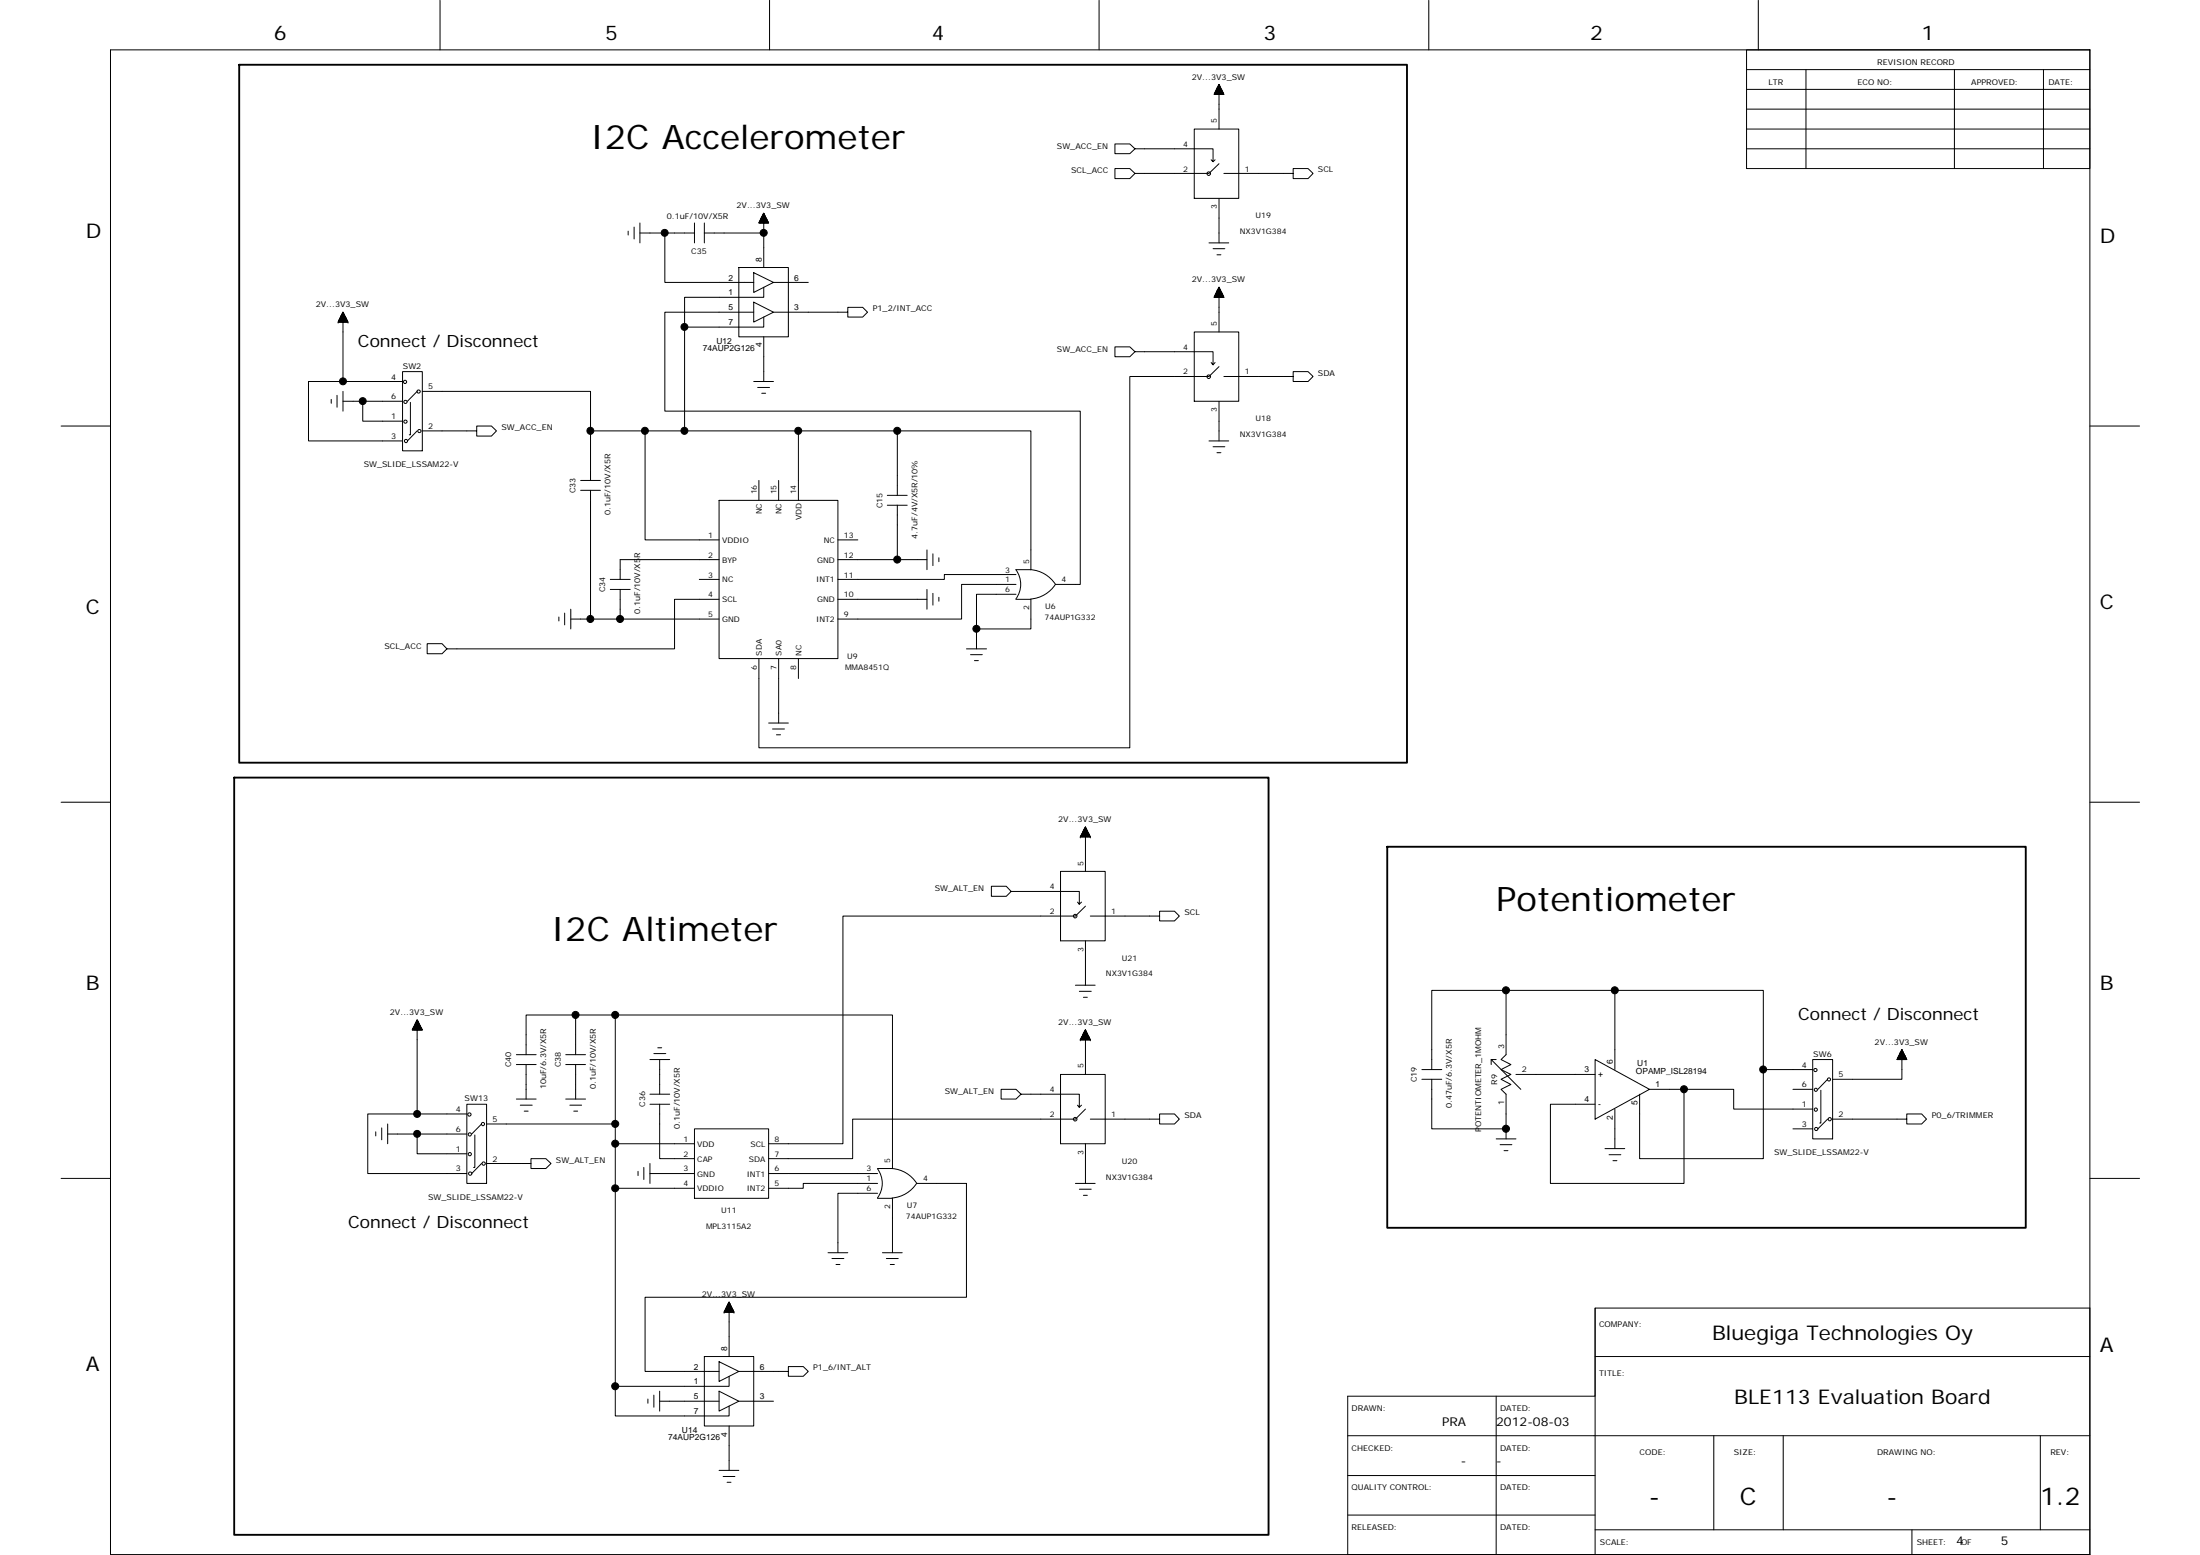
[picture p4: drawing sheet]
<svg xmlns="http://www.w3.org/2000/svg" width="297mm" height="210mm" viewBox="0 0 297 210" stroke-linecap="round" stroke-linejoin="round" font-family="sans-serif">
<g fill="none" stroke="#000" stroke-width=".14">
<path d="M14.9 6.7h267.3v203.1h-267.3zM59.4 0v6.7M103.9 0v6.7M148.4 0v6.7M161.2 17.4h6.1v9.4h-6.1zM164 12.7h1.2M164 12.7h.1M164 12.6h1.2M164 12.6v.1M164 12.6h1.1M164.1 12.5h1M164.1 12.4v.3"/>
<path d="M164.1 12.4h1M164.1 12.7v-.4h1v.4M164.2 12.3h.8v.4M164.2 12.2h.8M164.2 12.1h.7v.6M164.3 12v.7M164.3 12h.6M164.3 12h.5v.7M164.3 11.9v.8M164.3 11.9h.5M164.4 11.9h.4v.8M164.4 11.8v.9"/>
<path d="M164.4 11.8h.4M164.4 11.8h.3M164.4 11.7v1M164.5 11.7h.2v1M164.5 11.6v1.1M164.5 11.6h.2M164.5 11.5v1.2M164.5 11.5h.1M164.6 11.5h.1M164.6 12.7v-1.3l.6 1.3h-1.3l.7-1.3v6M164.6 11.4h.1M164.6 11.5v1.2"/>
<path d="M164.7 11.6v1.1M164.9 12.1h-.7v.6M165 12.1v.6M165 12.2h-.8v.5M165.1 12.5v.2M165.2 12.6v.1M165.2 12.7h.1M192.9 0v6.7M235.8 6.7h46.4v16.1h-46.4zM235.8 14.7h46.4M235.8 9.4h46.4M235.8 12.1h46.4"/>
<path d="M235.8 17.4h46.4M237.4 0v6.7M243.8 9.4v13.4M263.9 9.4v13.4M275.9 9.4v13.4M84.8 31.2v.5M85.6 30.6v1.7M86.4 31.5h3.4v6.6h12M86.4 30.1v2.7M89.8 31.5h4M93.8 30.1v2.7M95.1 30.1v2.7"/>
<path d="M99.8 36.1h6.6v9.4h-6.6zM101.8 36.8l2.6 1.3-2.6 1.4zM102.5 30v.1M102.5 30.1h1.3M102.5 30h1.2M102.5 29.9v.2M102.5 29.9h1.2M102.6 29.8v.3M102.6 29.9h1M102.6 29.8h1M102.7 29.6v.5M102.7 29.7h.8"/>
<path d="M102.7 29.6h.8M102.7 29.5h.8M102.8 29.4v.7M102.8 29.4h.6v.7M102.8 29.4h.6M102.8 29.3v.8M102.8 29.3h.6v.8M102.9 29.3h.5M102.9 29.2v.9M102.9 29.2h.4M103 29v1.1M103 29.1h.3"/>
<path d="M103 29.1h.2M103 28.9v1.2M103 29h.2M103.1 28.8v1.3M103.1 28.9h.1M103.1 28.9l.1 1.2M103.1 28.8h.1M103.1 28.8l.7 1.3h-1.3l.6-1.3v2.7M103.1 38.8v1.3h-10.7v18.1M103.1 31.5v4.6M103.1 31.5h-8M103.2 29v1.1"/>
<path d="M103.3 29.1v1M103.3 29.2v.9M103.4 29.5h-.6l-.1 .6M103.5 29.5v.6M103.5 29.6v.5M103.6 29.7h-.9l-.1 .4M103.6 29.7v.4M103.6 29.8v.3M103.7 30v.1M103.8 30.1h.1M109.1 38.1h-4.7M153.2 20.1l-.7-.7h-2v1.3h2l.7-.6h10.6v1.7l-.1-.1"/>
<path d="M163.2 32.8h2.7M163.5 21.6l.3 .2 .3-.2M163.8 33.6h1.6M164 40v.1M164 40h1.2v.1M164 39.9h1.1M164.1 39.8v.3M164.1 39.9h1v.2M164.1 39.8h1M164.1 39.7v.4M164.1 39.8h1v.3M164.1 39.7h1"/>
<path d="M164.2 39.6v.5M164.2 39.6h.8v.5M164.2 39.6h.8M164.2 39.5h.7M164.3 39.4v.7M164.3 39.5h.6v.6M164.3 39.4h.6M164.3 34.4h.5M164.3 39.3v.8M164.3 39.3h.5v.8M164.3 39.3h.5M164.4 39.2v.9"/>
<path d="M164.4 39.2h.4v.9M164.4 39.2h.4M164.4 39.1h.3v1M164.5 39v1.1M164.5 39h.2v1.1M164.5 39h.2M164.5 38.9h.1v1.2M164.6 38.8v1.3M164.6 38.8h.1M164.6 38.8l.6 1.3h-1.3l.7-1.3v6M164.6 22.1l-1.4 1.3h-10l-.7 .7h-2v-1.3h2l.7 .6M164.6 26.8v6"/>
<path d="M164.6 38.9l-.1 1.2M164.7 39.1h-.3v1M174.6 23.4v.7h2l.7-.7-.7-.6h-2v.6h-9.4M235.8 20.1h46.4M8.3 57.5h6.6M44.7 53.9v.5M45.5 53.4v1.6M45.7 43.5h.1M45.7 43.5h1.2M45.7 43.3v.2M45.7 43.4h1.2M45.7 43.3h1.2v.2"/>
<path d="M45.8 43.3h1.1v.2M45.8 43.1v.4M45.8 43.2h1v.3M45.8 43.1h1M45.9 43.1h.9M45.9 42.9v.6M45.9 43h.8M45.9 42.9h.8M46 42.8v.7M46 42.8h.7v.7M46 42.8h.6M46 42.7v.8"/>
<path d="M46 42.7h.6M46.1 42.6v.9M46.1 42.7h.4M46.1 42.6h.4M46.1 42.5v1M46.1 42.5h.4v1M46.2 42.5h.3M46.2 42.3v1.2M46.2 42.4h.2M46.2 42.2v1.3M46.2 42.3h.2M46.3 42.3h.1"/>
<path d="M46.3 42.1v1.4M46.3 42.2l.1 1.3M46.3 42.2h.1M46.3 42.1l.7 1.4h-1.3l.6-1.4v9.4h-4.6v8h12.7M46.3 54.2h2.7v2.7h5.4M46.3 52.8v2.7M46.4 42.3v1.2M46.4 42.4v1.1M46.5 42.6v.9M46.6 42.7v.8M46.7 42.9v.6M46.8 43h-.9v.5"/>
<path d="M46.8 43.1v.4M46.9 43.2h-1.1v.3M47 43.5h.1M54.4 50.2h2.6v10.7h-2.6zM54.4 54.2h-5.4M54.4 51.5h-8.1M54.5 51.4h.3v.3l-.1 .1-.2-.1zM54.6 54.1h.3l.1 .2-.1 .1h-.3zM54.6 56.8h.3l.1 .1-.1 .2h-.3zM54.7 59.4h.3v.3l-.2 .1-.1-.1zM55.4 54.3v4.4h-.1M56.3 52.8l-1.3 1.4"/>
<path d="M56.3 58.2l-1.3 1.3M56.4 52.7h.3v.2v.1h-.3zM56.5 58h.3l.1 .2-.1 .1h-.3zM57 52.8h22.7v5.4M64.4 58.2v.7h2l.6-.7-.6-.7h-2v.7h-7.4M79.7 58.2h41.5M79.7 58.2v6.7M87.1 58.2v14.7h10M101.8 51.5h2.6M101.8 40.8l2.6 1.3-2.6 1.4zM101.8 42.1h-12v13.4h56.1v23.4h-3.4M102.3 52.3h1.6"/>
<path d="M102.8 53.1h.6M103.1 45.5v6M103.1 42.8v1.4h-10.7M107.8 58.2v9.3M114.5 42.1v.7h2l.6-.7-.6-.6h-2v.6h-10.1M121.2 58.2h18v18.7h-2M121.2 58.2v8.7M153.2 47.5l-.7-.7h-2v1.4h2l.7-.7h10.6v1.7l-.1-.1M161.2 44.8h6.1v9.4h-6.1zM163.2 59.5h2.7M163.5 48.9l.3 .3 .3-.3M164 40l-.1 .1h1.3"/>
<path d="M164 40.1h1.2M164 40h1.2M164.2 40.1v-.6h.8v.6M164.6 49.5l-1.4 1.3h-10.7v50.1h-50v-12M164.6 54.2v5.3M174.6 50.8v.7h2l.7-.7-.7-.6h-2v.6h-9.4M282.2 57.5h6.7M78.4 66.2h2.7M78.4 64.9h2.7M79.7 66.2v17.4h-2.6M82.4 78.2h2.7M82.4 79.6h2.7"/>
<path d="M83.7 79.6v4h-4M94.4 78.2h2.7M97.1 67.5h16v21.4h-16zM97.1 75.5h-13.4v2.7M102.5 64.9v2.6M105.1 64.9v2.6M113.1 72.9h2.7M119.8 68.2h2.7M119.8 66.9h2.7M121.2 68.2v7.3h4M121.2 75.5h-8.1M125.2 74.2v2.7"/>
<path d="M125.2 79.6v2.6M126 74.8v1.5M126.8 75.3v.5M137.2 76.9a3.3 3.3 0 0 1 0 4M137.2 77.6h-9.7v.6h-14.4M137.2 78.9h-7.4v4.7h-16.7M139.2 76.9a4.4 4.4 0 0 1 3.3 2M142.5 78.9a4.4 4.4 0 0 1-3.3 2M163.8 60.3h1.6M164.3 61.1h.5M75.5 83.3v.5M76.2 82.8v1.5"/>
<path d="M77.1 82.2v2.7M83.7 83.6h13.4M97.1 80.9h-6v6.7h-30.8l-.6 .6h-2v-1.3h2l.6 .7M103.8 97.6h2.6M104.3 98.4h1.6M104.8 99.2h.6M105.1 88.9v8.7M107.8 88.9v2.7M113.1 80.9h12.1M126 80.1v1.6M126.8 80.6v.6M130.5 87.6h2.7"/>
<path d="M131 88.4h1.6M131.6 89.2h.5M137.2 80.9h2v4h-7.4v2.7M137.2 80.2h-5.4v4.7M8.3 108.3h6.6M143.2 117.6h6v9.4h-6zM145.9 113h.1M145.9 112.9h1.3M145.9 112.8v.2M145.9 112.9h1.3v.1M145.9 112.8h1.2M146 112.7v.3"/>
<path d="M146 112.8h1.1M146 112.7h1.1M146.1 112.5v.5M146.1 112.5h.9v.5M146.1 112.5h.9M146.2 112.4v.6M146.2 112.5h.7M146.2 112.4h.7M146.2 112.3v.7M146.2 112.3h.7M146.2 112.2v.8M146.2 112.2h.6v.8"/>
<path d="M146.3 112.2h.5M146.3 112v1M146.3 112.1h.5v.9M146.3 112.1h.4M146.3 112h.4v1M146.4 111.8v1.2M146.4 111.9h.3v1.1M146.4 111.9h.3M146.4 111.7v1.3M146.4 111.8h.2M146.5 111.8h.1M146.5 111.6v1.4"/>
<path d="M146.5 111.7h.1M146.6 111.7h.1M146.6 111.6l.6 1.4h-1.3l.7-1.4v6M146.6 111.7v1.3M146.6 111.8v1.2M146.7 112h-.3l-.1 1M146.9 112.3v.7M146.9 112.4v.6M147 112.6h-.9l-.1 .4M147.1 112.6v.4M147.1 112.8v.2M147.2 113h.1"/>
<path d="M282.2 108.3h6.7M55.7 138.9v.1M55.7 139h1.3h-1.3M55.7 138.9h1.3M55.7 138.8v.2M55.7 138.9h1.2v.1M55.8 138.8h1.1M55.8 138.7v.3M55.8 138.8h1.1v.2M55.8 138.7h1M55.9 139v-.4h.9v.4M55.9 138.6h.9"/>
<path d="M55.9 139v-.5h.9v.5M55.9 138.5h.8M56 138.4h.7v.6M56 138.3h.7v.7M56.1 138.2v.8M56.1 138.2h.5v.8M56.1 138.2h.5M56.1 138v1M56.1 138.1h.5v.9M56.2 138h.3M56.2 137.9v1.1M56.2 138h.3v1"/>
<path d="M56.2 137.9h.3M56.2 137.9h.2v1.1M56.3 137.9h.1M56.3 137.8v1.2M56.3 137.8h.1v1.2M56.3 137.8h.1M56.3 137.7v1.3M56.3 137.7h.1M56.3 137.7l.7 1.3h-1.3l.6-1.3v12.7h-6.6v8h13.3M56.6 138.3h-.6v.7M56.7 138.4h-.7v.6M77.7 137h5.4"/>
<path d="M77.7 137h-6.7v5.4M77.7 137v5.4M83.1 137h37.4v20.7h-2M83.1 137v23.4M136.5 120.3l-.6-.7h-2v1.4h2l.6-.7h9.2v1.7l-.1-.1M145.2 133h2.7M145.5 121.8l.2 .2 .3-.2M145.7 133.8h1.6M146.1 140h.9M146.1 139.9v.5M146.1 139.9h.9v.5M146.1 139.9h.9"/>
<path d="M146.2 139.8h.7M146.2 139.7v.7M146.2 139.7h.7v.7M146.2 139.7h.7M146.2 139.6v.8M146.2 139.6h.6v.8M146.3 134.6h.5M146.3 139.6h.5M146.3 139.4v1M146.3 139.5h.5v.9M146.3 139.4h.4M146.3 139.4h.4v1"/>
<path d="M146.4 139.3v1.1M146.4 139.3h.3v1.1M146.4 139.3h.3M146.4 139.1v1.3M146.4 139.2h.2v1.2M146.5 139.1h.1M146.5 139v1.4M146.5 139.1l.1 1.3M146.6 139l.6 1.4h-1.3l.7-1.4v6M146.6 139h.1M146.6 122.3l-1.4 1.4h-31.4v30.7h-10M146.6 127v6"/>
<path d="M146.7 139.3h-.4v1.1M147.2 123.7h9.4v-.7h2l.6 .7-.6 .6h-2v-.6M203.3 133.7v8.7l-.6 .6 1.3 .7-1.3 .7 1.3 .6-1.3 .7 1.3 .7-1.3 .6 .6 .7v6M218 133.7h-24.7v10.7M8.3 159.1h6.6M50.7 152.8v.5M51.5 152.3v1.6M52.3 151.7v2.7M52.3 153.1h4v2.6h6.7M56.3 153.1h6.7M56.3 150.4h6.7M63 149.1h2.7v10.6h-2.7z"/>
<path d="M63.3 153h.3v.3l-.2 .1-.1-.1zM63.3 155.6h.3v.4h-.2h-.1zM64.1 153.2v4.4h-.2M65 151.7l-1.3 1.4M65 157.1l-1.3 1.3M65.1 151.6h.3v.3l-.2 .1-.1-.1zM65.7 157.1h6v-.7h2l.7 .7-.7 .6h-2v-.6M69.7 148.4h2.7M69.7 143.7h2.7M69.7 142.4h2.7M70.2 149.2h1.7M70.8 150h.5"/>
<path d="M71 143.7v4.7M76.4 148.4h2.7M76.4 143.7h2.7M76.4 142.4h2.7M76.9 149.2h1.6M77.5 150h.5M77.7 143.7v4.7M83.1 154.4h10.7M83.1 151.7h-17.4M86.1 158.1v.6M86.9 157.6v1.6M87.8 143h2.6"/>
<path d="M87.8 157.1v2.6M87.8 158.4h6M87.8 149.1h2.6M87.8 147.7h2.6M88.3 142.2h1.6M88.8 141.4h.5M89.1 143v4.7M89.1 149.1v7.3h4.7M93.8 152.4h10v9.4h-10zM103.8 158.4h14.7M118.5 157.8a3.3 3.3 0 0 1 0 3.9M118.5 159.7h-10v.7h-4.7"/>
<path d="M120.4 157.7a4.3 4.3 0 0 1 3.4 2M123.8 159.7a4.3 4.3 0 0 1-3.4 2M123.8 159.7h6.7v15.4h-43.4v10h10M137.9 147.7l-.7-.7h-2v1.4h2l.7-.7h7.8v1.8l-.1-.2M143.2 145h6v9.4h-6zM145.2 159.7h2.7M145.5 149.2l.2 .3 .3-.3M145.9 140.4h1.3M145.9 140.4h.1M145.9 140.3h1.3M145.9 140.3h1.3v.1M145.9 140.2v.2"/>
<path d="M145.9 140.2h1.2M146 140.1v.3M146 140.1h1.1v.3M146 140.1h1.1M146 140v.4M146 140h1.1v.4M146.2 140.4v-.6h.7v.6M146.6 149.7l-1.4 1.4h-30.1v5.3h-11.3M146.6 154.4v5.3M147.2 140.4h.1M147.2 151.1h9.4v-.7h2l.6 .7-.6 .6h-2v-.6M192 145.7h2.7"/>
<path d="M192 144.4h2.7M193.3 145.7v6.7h10M201.3 143v.7M202 153.7h2.7M202 143h-.7l4 4M202.5 154.5h1.6M203.1 155.3h.5M215.4 143l7.3 4-7.3 4.1zM215.4 145h-10.7M216.7 155h2.7M217.3 155.9h1.5M217.8 156.7h.5"/>
<path d="M218 144.4v-10.7h20.1v10.7M218 149.7v5.3M222.7 147h4.7v12.7h-18.1v-10.6h6.1M227.4 147h6.7v2.7h10.6M242.1 147h2.6M242.1 152.4h2.6M244.7 143h2.7v10.7h-2.7zM244.7 144.4h-6.6v12h-16.7v-8.7M245 144.3h.3v.1v.2h-.3zM245 149.6h.3v.3l-.1 .1-.2-.1zM245.1 152.2h.3v.2v.1h-.3zM245.8 147.2v4.4h-.1"/>
<path d="M246.8 145.7l-1.4 1.3M246.8 151.1l-1.4 1.3M246.9 150.9h.3v.3l-.1 .1-.2-.1zM247.4 151.1h10v-.7h2.1l.6 .7-.6 .6h-2.1v-.6M256.1 143h1.3M256.2 143h1.2M256.2 142.9h1.2v.1M256.3 142.7v.3M256.3 142.7h1v.3M256.3 142.7h1M256.3 142.6v.4M256.3 142.6h1v.4"/>
<path d="M256.3 142.6h1M256.4 142.5v.5M256.4 142.6h.8v.4M256.4 142.5h.8M256.4 143v-.5h.8v.5M256.4 142.4h.8M256.5 142.3v.7M256.5 142.3h.6v.7M256.5 142.3h.6M256.5 142.2v.8M256.5 142.2h.5v.8M256.5 142.2h.5"/>
<path d="M256.6 142.1v.9M256.6 142.1h.4v.9M256.6 142.1h.4M256.6 142v1M256.6 142h.3v1M256.7 142h.2M256.7 141.9v1.1M256.7 141.9h.2v1.1M256.7 141.9h.2M256.7 141.7v1.3M256.7 141.8h.2v1.2M256.8 141.7h.1"/>
<path d="M256.8 141.7v1.3M256.8 141.7l.6 1.3h-1.3l.7-1.3v4h-9.4M257.4 142.8h-1.2v.2M257.4 142.9h-1.2v.1M282.2 159.1h6.7M83.1 160.4h10.7M83.1 160.4v26.7h15.3v-1.3M97.8 177.1h.1M97.8 177.1h1.3M97.8 177v.1M97.8 177h1.3v.1M97.9 177h1.1"/>
<path d="M97.9 176.9v.2M97.9 176.9h1.1M97.9 176.8v.3M97.9 176.8h1.1M98 176.8h.9l.1 .3M98 176.7v.4M98 176.7h.9v.4M98 176.7h.9M98 176.6h.8M98.1 176.5h.7M98.1 176.4h.6v.7M98.2 176.2v.9"/>
<path d="M98.2 176.3h.5v.8M98.2 176.2h.5M98.2 176.1v1M98.2 176.2h.4M98.3 176.1h.3M98.3 176v1.1M98.3 176h.2M98.4 175.9v1.2M98.4 176h.1M98.4 175.9h.1M98.4 177.1v-1.3l.7 1.3h-1.3l.6-1.3v7.3M98.4 175.8h.1"/>
<path d="M98.5 175.8v1.3M98.5 175.9v1.2M98.6 176v1.1M98.6 176.1v1M98.7 176.3h-.5l-.1 .8M98.7 176.4h-.6v.7M98.8 176.5v.6M98.8 176.5h-.7l-.1 .6M98.8 176.6v.5M99 176.9v.2M99.1 177.1h.1M111.8 169.1h2.7"/>
<path d="M112.3 169.9h1.6M112.9 170.7h.5M118.5 161.8h2v7.3M118.5 161.1h-5.4v8M119.1 169.1h2.7M119.7 169.9h1.6M120.2 170.7h.6M145.7 160.5h1.6M146.3 161.4h.5M215.4 176.6v33.2M282.2 176.6h-66.8v11.9h-33.4v21.3M83.1 187.1v4h15.3v-1.3"/>
<path d="M87.5 188.8v.6M88.3 188.3v1.6M89.1 187.8v2.7M95.1 183.1h6.7v9.4h-6.7zM97.1 198.5h2.7M97.1 183.8l2.7 1.3-2.7 1.4zM97.1 187.8l2.7 1.3-2.7 1.4zM97.1 189.1h-8M97.6 199.3h1.6M98.4 192.5v6M99.8 185.1h6.6v-.6h2.1l.6 .6-.6 .7h-2.1v-.7M99.8 189.1h4.6"/>
<path d="M182 193.8h100.2M182 199.2h33.4M202 188.5v21.3M215.4 183.1h66.8M231.4 193.8v12.7M240.8 193.8v12.7M275.5 193.8v12.7M98.2 200.1h.5M182 204.5h33.4M215.4 206.5h66.8M258.1 206.5v3.3"/>
<circle cx="163.2" cy="23.4" r=".24"/>
<circle cx="163.2" cy="50.9" r=".24"/>
<circle cx="145.2" cy="123.7" r=".24"/>
<circle cx="63.4" cy="150.4" r=".22"/>
<circle cx="63.5" cy="158.4" r=".22"/>
<circle cx="65.3" cy="157.1" r=".22"/>
<circle cx="145.2" cy="151.1" r=".24"/>
<circle cx="245.2" cy="147.1" r=".21"/>
<circle cx="246.9" cy="145.7" r=".21"/>
</g>
<path d="M32.3 8.7h157.7v94.3h-157.7zM31.6 105h139.7v102.2h-139.7zM187.3 114.3h86.2v51.4h-86.2z" fill="none" stroke="#000" stroke-width=".25"/>
<g fill="#000" stroke="#000" stroke-width=".14">
<circle cx="89.7" cy="31.4" r=".47"/>
<circle cx="103.1" cy="31.4" r=".47"/>
<circle cx="46.3" cy="51.5" r=".47"/>
<circle cx="49" cy="54.1" r=".47"/>
<circle cx="79.7" cy="58.2" r=".47"/>
<circle cx="87.1" cy="58.2" r=".47"/>
<circle cx="92.4" cy="58.2" r=".47"/>
<circle cx="92.4" cy="44.1" r=".47"/>
<circle cx="107.8" cy="58.2" r=".47"/>
<circle cx="121.1" cy="58.2" r=".48"/>
<circle cx="121.1" cy="75.5" r=".48"/>
<circle cx="79.7" cy="83.6" r=".47"/>
<circle cx="83.7" cy="83.6" r=".48"/>
<circle cx="131.8" cy="84.9" r=".47"/>
<circle cx="77.7" cy="137" r=".48"/>
<circle cx="83.1" cy="137" r=".48"/>
<circle cx="203.3" cy="133.7" r=".48"/>
<circle cx="218" cy="133.7" r=".48"/>
<circle cx="56.3" cy="150.4" r=".47"/>
<circle cx="56.3" cy="153.1" r=".47"/>
<circle cx="83.1" cy="154.4" r=".48"/>
<circle cx="83.1" cy="151.7" r=".48"/>
<circle cx="203.3" cy="152.4" r=".48"/>
<circle cx="227.4" cy="147" r=".47"/>
<circle cx="238.1" cy="144.4" r=".47"/>
<circle cx="83.1" cy="160.4" r=".47"/>
<circle cx="83.1" cy="187.1" r=".48"/>
</g>
<g font-size="4.6">
<text x="79.7" y="20.1">I2C Accelerometer</text>
<text x="202" y="123">Potentiometer</text>
<text x="74.4" y="127">I2C Altimeter</text>
</g>
<g font-size="3.3">
<text x="222.6" y="203.1">-</text>
<text x="234.9" y="203.1">C</text>
<text x="254.7" y="203.1">-</text>
<text x="275.5" y="203.1">1.2</text>
</g>
<g font-size="2.7">
<text x="37" y="5.4">6</text>
<text x="81.7" y="5.4">5</text>
<text x="125.8" y="5.4">4</text>
<text x="170.6" y="5.4">3</text>
<text x="214.7" y="5.4">2</text>
<text x="259.5" y="5.4">1</text>
<text x="11.6" y="32.1">D</text>
<text x="283.5" y="32.8">D</text>
<text x="11.6" y="82.9">C</text>
<text x="283.5" y="82.2">C</text>
<text x="11.6" y="133.7">B</text>
<text x="283.5" y="133.7">B</text>
<text x="11.6" y="185.1">A</text>
<text x="231.2" y="180.8">Bluegiga Technologies Oy</text>
<text x="283.5" y="182.5">A</text>
<text x="234.1" y="189.5">BLE113 Evaluation Board</text>
</g>
<g font-size="2.3">
<text x="48.3" y="46.8">Connect / Disconnect</text>
<text x="242.8" y="137.7">Connect / Disconnect</text>
<text x="47" y="165.7">Connect / Disconnect</text>
</g>
<g font-size="1.7">
<text x="197.2" y="197.8">-</text>
<text x="202" y="197.8">-</text>
<text x="202" y="192.4">2012-08-03</text>
</g>
<g font-size="1.6">
<text x="194.7" y="192.4">PRA</text>
<text x="264.1" y="208.5">4</text>
<text x="270.1" y="208.5">5</text>
</g>
<g font-size="1.1">
<text x="160.9" y="10.8">2V...3V3_SW</text>
<text x="238.8" y="11.4">LTR</text>
<text x="250.8" y="11.4">ECO NO:</text>
<text x="253.4" y="8.7">REVISION RECORD</text>
<text x="266.1" y="11.4">APPROVED:</text>
<text x="276.6" y="11.4">DATE:</text>
<text x="142.7" y="20.1">SW_ACC_EN</text>
<text x="144.6" y="23.4">SCL_ACC</text>
<text x="177.9" y="23.3">SCL</text>
<text x="90" y="29.6">0.1uF/10V/X5R</text>
<text x="99.4" y="28.1">2V...3V3_SW</text>
<text x="93.3" y="34.3">C35</text>
<text x="102.8" y="35.3" transform="rotate(-90 102.8 35.3)">8</text>
<text x="42.6" y="41.5">2V...3V3_SW</text>
<text x="98.4" y="37.9">2</text>
<text x="98.4" y="39.9">1</text>
<text x="98.4" y="41.9">5</text>
<text x="107.2" y="37.9">6</text>
<text x="107.2" y="41.9">3</text>
<text x="160.9" y="38.1">2V...3V3_SW</text>
<text x="94.9" y="47.4">74AUP2G126</text>
<text x="96.7" y="46.4">U12</text>
<text x="98.4" y="43.9">7</text>
<text x="102.8" y="46.9" transform="rotate(-90 102.8 46.9)">4</text>
<text x="117.8" y="42">P1_2/INT_ACC</text>
<text x="142.7" y="47.5">SW_ACC_EN</text>
<text x="52.8" y="53.9">6</text>
<text x="52.8" y="51.2">4</text>
<text x="54.4" y="49.8">SW2</text>
<text x="57.8" y="52.6">5</text>
<text x="177.9" y="50.7">SDA</text>
<text x="52.8" y="56.6">1</text>
<text x="52.8" y="59.2">3</text>
<text x="57.8" y="57.9">2</text>
<text x="67.7" y="58">SW_ACC_EN</text>
<text x="49.1" y="63">SW_SLIDE_LSSAM22-V</text>
<text x="77.7" y="66.6" transform="rotate(-90 77.7 66.6)">C33</text>
<text x="82.4" y="69.5" transform="rotate(-90 82.4 69.5)">0.1uF/10V/X5R</text>
<text x="119.1" y="68.6" transform="rotate(-90 119.1 68.6)">C15</text>
<text x="123.9" y="72.7" transform="rotate(-90 123.9 72.7)">4.7uF/4V/X5R/10%</text>
<text x="81.7" y="79.9" transform="rotate(-90 81.7 79.9)">C34</text>
<text x="86.4" y="82.9" transform="rotate(-90 86.4 82.9)">0.1uF/10V/X5R</text>
<text x="51.9" y="87.6">SCL_ACC</text>
<text x="142.9" y="111">2V...3V3_SW</text>
<text x="126.2" y="120.3">SW_ALT_EN</text>
<text x="159.9" y="123.5">SCL</text>
<text x="52.6" y="137">2V...3V3_SW</text>
<text x="142.9" y="138.4">2V...3V3_SW</text>
<text x="203.1" y="141.6" transform="rotate(-90 203.1 141.6)">3</text>
<text x="217.8" y="143.6" transform="rotate(-90 217.8 143.6)">6</text>
<text x="221.1" y="143.8">U1</text>
<text x="244.8" y="142.6">SW6</text>
<text x="253.1" y="141">2V...3V3_SW</text>
<text x="62.7" y="148.7">SW13</text>
<text x="69" y="144.1" transform="rotate(-90 69 144.1)">C40</text>
<text x="73.7" y="147" transform="rotate(-90 73.7 147)">10uF/6.3V/X5R</text>
<text x="75.7" y="144.1" transform="rotate(-90 75.7 144.1)">C38</text>
<text x="80.4" y="147" transform="rotate(-90 80.4 147)">0.1uF/10V/X5R</text>
<text x="87.1" y="149.4" transform="rotate(-90 87.1 149.4)">C36</text>
<text x="127.6" y="147.7">SW_ALT_EN</text>
<text x="191.3" y="146.1" transform="rotate(-90 191.3 146.1)">C19</text>
<text x="196" y="149.6" transform="rotate(-90 196 149.6)">0.47uF/6.3V/X5R</text>
<text x="202.2" y="146.4" transform="rotate(-90 202.2 146.4)">R9</text>
<text x="203.1" y="149.2" transform="rotate(-90 203.1 149.2)">1</text>
<text x="205.5" y="144.8">2</text>
<text x="213.9" y="144.8">3</text>
<text x="213.9" y="148.8">4</text>
<text x="215.8" y="145.4">+</text>
<text x="215.8" y="149.5">-</text>
<text x="220.9" y="145">OPAMP_ISL28194</text>
<text x="221.1" y="149.2" transform="rotate(-90 221.1 149.2)">5</text>
<text x="223.5" y="146.8">1</text>
<text x="243.3" y="149.5">1</text>
<text x="243.3" y="146.8">6</text>
<text x="243.3" y="144.1">4</text>
<text x="248.2" y="145.4">5</text>
<text x="61.5" y="155.4">1</text>
<text x="61.5" y="152.8">6</text>
<text x="61.5" y="150.1">4</text>
<text x="66.5" y="151.4">5</text>
<text x="91.8" y="152.4" transform="rotate(-90 91.8 152.4)">0.1uF/10V/X5R</text>
<text x="159.9" y="150.9">SDA</text>
<text x="200" y="152.8" transform="rotate(-90 200 152.8)">POTENTIOMETER_1MOHM</text>
<text x="217.8" y="151.2" transform="rotate(-90 217.8 151.2)">2</text>
<text x="239.5" y="155.9">SW_SLIDE_LSSAM22-V</text>
<text x="243.3" y="152.1">3</text>
<text x="248.2" y="150.8">2</text>
<text x="260.8" y="150.9">P0_6/TRIMMER</text>
<text x="57.8" y="161.9">SW_SLIDE_LSSAM22-V</text>
<text x="61.5" y="158.1">3</text>
<text x="66.5" y="156.8">2</text>
<text x="75.1" y="156.9">SW_ALT_EN</text>
<text x="94.8" y="175.1">2V...3V3_SW</text>
<text x="215.9" y="179.1">COMPANY:</text>
<text x="93.7" y="184.9">2</text>
<text x="98.2" y="182.3" transform="rotate(-90 98.2 182.3)">8</text>
<text x="102.6" y="184.9">6</text>
<text x="109.8" y="185">P1_6/INT_ALT</text>
<text x="215.9" y="185.8">TITLE:</text>
<text x="93.7" y="186.9">1</text>
<text x="93.7" y="188.8">5</text>
<text x="93.7" y="190.9">7</text>
<text x="102.6" y="188.8">3</text>
<text x="182.5" y="190.5">DRAWN:</text>
<text x="202.5" y="190.5">DATED:</text>
<text x="90.2" y="194.4">74AUP2G126</text>
<text x="92.1" y="193.4">U14</text>
<text x="98.2" y="193.9" transform="rotate(-90 98.2 193.9)">4</text>
<text x="182.5" y="195.8">CHECKED:</text>
<text x="202.5" y="195.8">DATED:</text>
<text x="221.4" y="196.5">CODE:</text>
<text x="234.1" y="196.5">SIZE:</text>
<text x="253.4" y="196.5">DRAWING NO:</text>
<text x="276.8" y="196.5">REV:</text>
<text x="182.5" y="201.1">QUALITY CONTROL:</text>
<text x="202.5" y="201.1">DATED:</text>
<text x="182.5" y="206.5">RELEASED:</text>
<text x="202.5" y="206.5">DATED:</text>
<text x="216" y="208.5">SCALE:</text>
<text x="258.8" y="208.5">SHEET:</text>
<text x="264.8" y="208.5">OF</text>
</g>
<g font-size="1">
<text x="164.3" y="16.6" transform="rotate(-90 164.3 16.6)">5</text>
<text x="159.8" y="23.2">2</text>
<text x="159.8" y="19.8">4</text>
<text x="168.1" y="23.2">1</text>
<text x="164.3" y="28.2" transform="rotate(-90 164.3 28.2)">3</text>
<text x="169.5" y="29.4">U19</text>
<text x="167.4" y="31.6">NX3V1G384</text>
<text x="159.8" y="47.2">4</text>
<text x="164.3" y="44" transform="rotate(-90 164.3 44)">5</text>
<text x="159.8" y="50.5">2</text>
<text x="168.1" y="50.5">1</text>
<text x="164.3" y="55.6" transform="rotate(-90 164.3 55.6)">3</text>
<text x="167.4" y="59">NX3V1G384</text>
<text x="169.5" y="56.9">U18</text>
<text x="102.2" y="66.7" transform="rotate(-90 102.2 66.7)">16</text>
<text x="102.9" y="69.4" transform="rotate(-90 102.9 69.4)">NC</text>
<text x="104.8" y="66.7" transform="rotate(-90 104.8 66.7)">15</text>
<text x="105.5" y="69.4" transform="rotate(-90 105.5 69.4)">NC</text>
<text x="107.5" y="66.7" transform="rotate(-90 107.5 66.7)">14</text>
<text x="108.2" y="70.3" transform="rotate(-90 108.2 70.3)">VDD</text>
<text x="95.6" y="72.6">1</text>
<text x="95.6" y="75.3">2</text>
<text x="95.6" y="78">3</text>
<text x="97.5" y="73.3">VDDIO</text>
<text x="97.5" y="75.9">BYP</text>
<text x="110.3" y="75.9">GND</text>
<text x="111.2" y="73.3">NC</text>
<text x="113.9" y="78">11</text>
<text x="113.9" y="75.3">12</text>
<text x="113.9" y="72.6">13</text>
<text x="135.7" y="77.3">3</text>
<text x="138.9" y="76.1" transform="rotate(-90 138.9 76.1)">5</text>
<text x="95.6" y="80.6">4</text>
<text x="95.6" y="83.3">5</text>
<text x="97.5" y="78.6">NC</text>
<text x="97.5" y="81.3">SCL</text>
<text x="97.5" y="84">GND</text>
<text x="110.2" y="84">INT2</text>
<text x="110.2" y="78.6">INT1</text>
<text x="110.3" y="81.3">GND</text>
<text x="113.9" y="83.3">9</text>
<text x="113.9" y="80.6">10</text>
<text x="135.7" y="80">6</text>
<text x="135.7" y="78.6">1</text>
<text x="138.9" y="82.3" transform="rotate(-90 138.9 82.3)">2</text>
<text x="141" y="83.7">74AUP1G332</text>
<text x="141.1" y="82.2">U6</text>
<text x="143.3" y="78.6">4</text>
<text x="102.9" y="88.5" transform="rotate(-90 102.9 88.5)">SDA</text>
<text x="105.5" y="88.5" transform="rotate(-90 105.5 88.5)">SA0</text>
<text x="108.2" y="88.5" transform="rotate(-90 108.2 88.5)">NC</text>
<text x="114.4" y="88.9">U9</text>
<text x="102.2" y="90.4" transform="rotate(-90 102.2 90.4)">6</text>
<text x="104.8" y="90.4" transform="rotate(-90 104.8 90.4)">7</text>
<text x="107.5" y="90.4" transform="rotate(-90 107.5 90.4)">8</text>
<text x="114.1" y="90.4">MMA8451Q</text>
<text x="146.3" y="116.8" transform="rotate(-90 146.3 116.8)">5</text>
<text x="141.7" y="123.4">2</text>
<text x="141.7" y="120">4</text>
<text x="150" y="123.4">1</text>
<text x="146.3" y="128.4" transform="rotate(-90 146.3 128.4)">3</text>
<text x="149.3" y="131.8">NX3V1G384</text>
<text x="151.5" y="129.7">U21</text>
<text x="141.7" y="147.4">4</text>
<text x="146.3" y="144.2" transform="rotate(-90 146.3 144.2)">5</text>
<text x="92.3" y="154.1">1</text>
<text x="94.1" y="154.8">VDD</text>
<text x="101.3" y="154.8">SCL</text>
<text x="104.6" y="154.1">8</text>
<text x="141.7" y="150.8">2</text>
<text x="146.3" y="155.9" transform="rotate(-90 146.3 155.9)">3</text>
<text x="150" y="150.8">1</text>
<text x="92.3" y="156.1">2</text>
<text x="92.3" y="158.1">3</text>
<text x="92.3" y="160.1">4</text>
<text x="94.1" y="156.8">CAP</text>
<text x="94.1" y="158.8">GND</text>
<text x="94.1" y="160.8">VDDIO</text>
<text x="100.8" y="160.8">INT2</text>
<text x="100.8" y="158.8">INT1</text>
<text x="101.1" y="156.8">SDA</text>
<text x="104.6" y="160.1">5</text>
<text x="104.6" y="158.1">6</text>
<text x="104.6" y="156.1">7</text>
<text x="117" y="158.1">3</text>
<text x="117" y="160.8">6</text>
<text x="117" y="159.5">1</text>
<text x="120.2" y="156.9" transform="rotate(-90 120.2 156.9)">5</text>
<text x="124.6" y="159.5">4</text>
<text x="149.3" y="159.2">NX3V1G384</text>
<text x="151.5" y="157.1">U20</text>
<text x="95.3" y="165.9">MPL3115A2</text>
<text x="97.4" y="163.7">U11</text>
<text x="120.2" y="163.2" transform="rotate(-90 120.2 163.2)">2</text>
<text x="122.3" y="164.5">74AUP1G332</text>
<text x="122.4" y="163.1">U7</text>
</g>
</svg>
